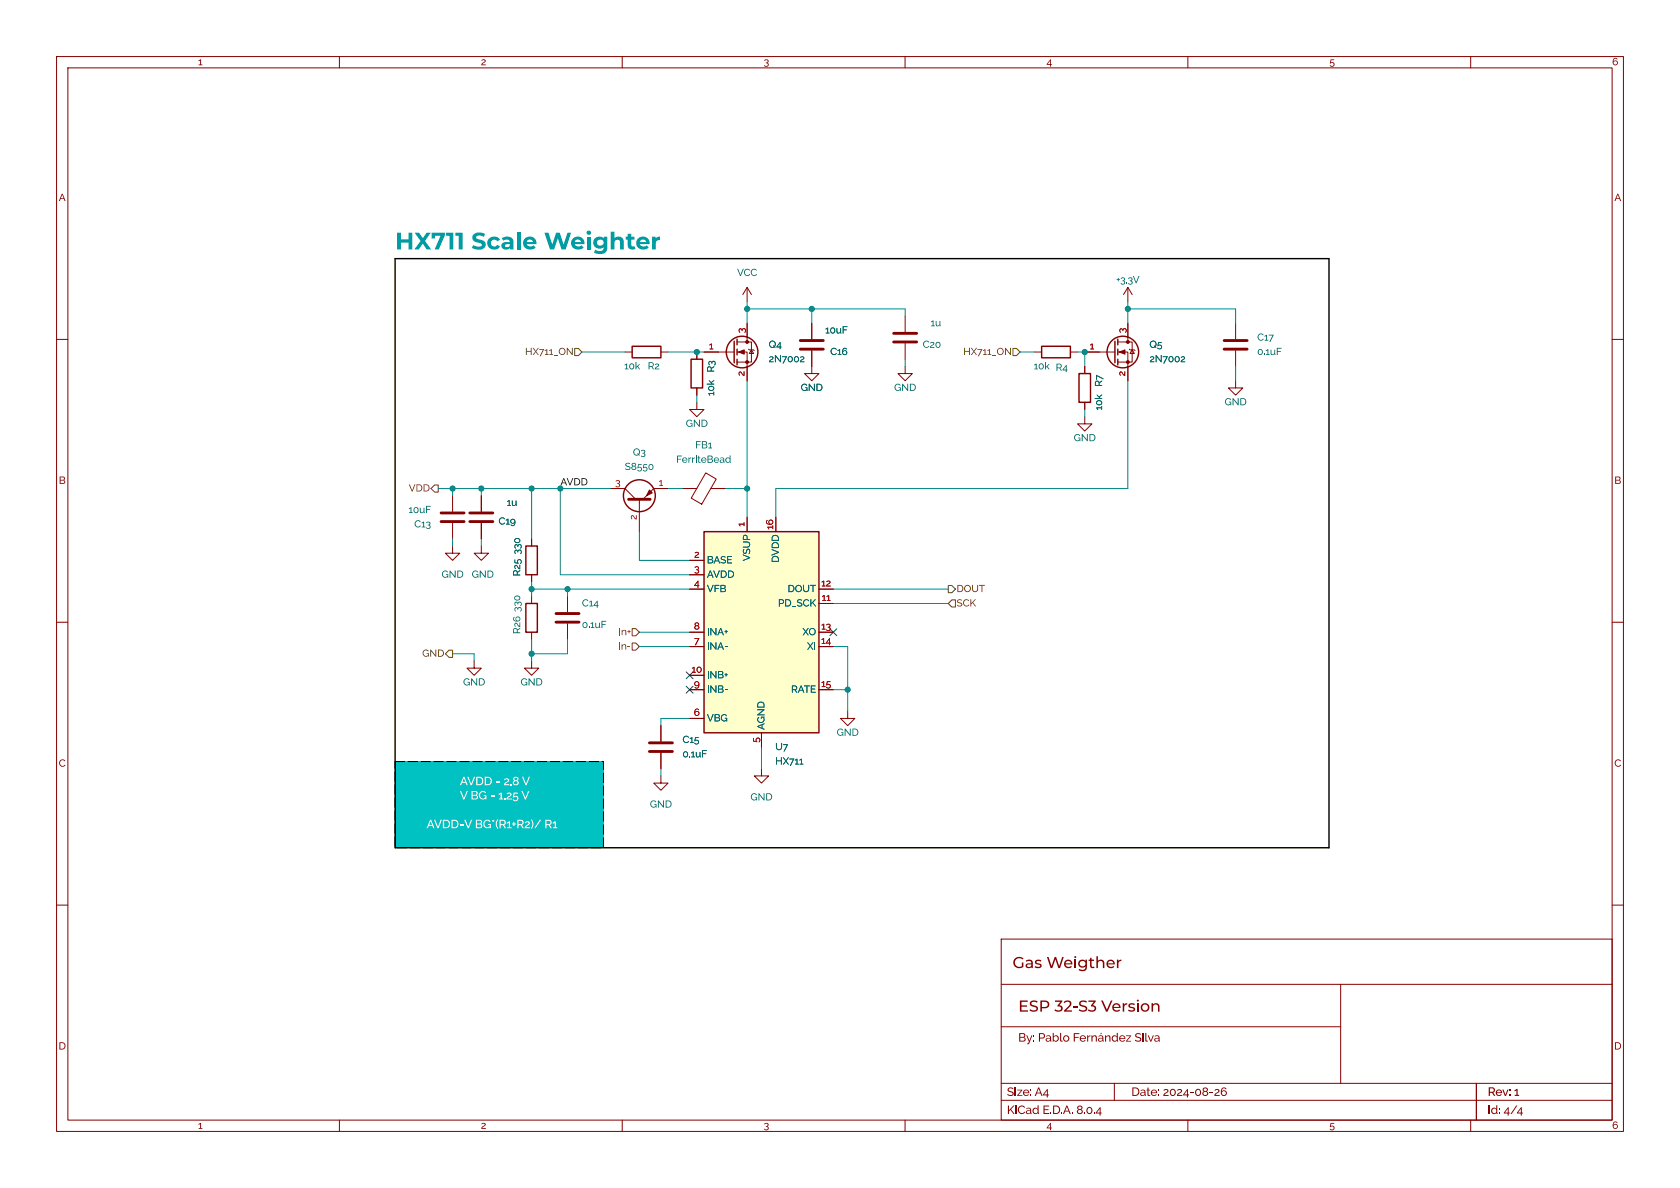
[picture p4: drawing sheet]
<svg xmlns="http://www.w3.org/2000/svg" width="297mm" height="210mm" viewBox="0 0 297 210" stroke-linecap="round" stroke-linejoin="round" font-family="sans-serif">
<g fill="none" stroke="#840000" stroke-width=".18">
<path d="M10 10h277v190h-277zM12 12h273v186h-273zM60 10v2M110 10v2M160 10v2M210 10v2M260 10v2M10 60h2M285 60h2M10 110h2M285 110h2M10 160h2"/>
<path d="M285 160h2M177 166h108v32h-108zM60 198v2M110 198v2M160 198v2M177 194.5h108M177 191.5h108M210 198v2M260 198v2"/>
</g>
<g fill="#840000">
<path d="M197.5 169.6h.2v.3l.6-.3v.3a.44 .44 0 0 0-.6 .5v.7h-.2z"/>
<circle cx="190.1" cy="169.2" r=".18"/>
</g>
<path d="M177 181.5h60" fill="none" stroke="#840000" stroke-width=".18"/>
<g fill="#840000">
<path d="M180.2 182.6l.9 .1 .2 .4a.22 .22 0 0 0-.2 .2 .22 .22 0 0 0 .2 .2 .4 .4 0 0 1 0 .4 .4 .4 0 0 1-.4 .2h-.7v-.1h.7a.26 .26 0 0 0 .2-.3 .26 .26 0 0 0-.2-.3h-.5v.6h-.2v-.7h.6a.25 .25 0 0 0 .3-.2 .25 .25 0 0 0-.2-.3h-.5v.5h-.2z"/>
<path d="M181.4 183h.2l.4 1 .3-1h.2l-.5 1.4-.3 .2h-.1v-.2h.1l.2-.3z"/>
<path d="M182.7 183h.1v.3h-.1z"/>
<path d="M182.7 183.9h.1v.2h-.1z"/>
<path d="M183.7 182.6h.6a.48 .48 0 0 1 .5 .5 .48 .48 0 0 1-.5 .5h-.4v.5h-.2v-.7h.6a.32 .32 0 0 0 .3-.3 .32 .32 0 0 0-.3-.3h-.4v.6h-.2z"/>
<path d="M184.9 183.2a.51 .51 0 0 1 .6-.2 .51 .51 0 0 1 .3 .5l.1 .6h-.2l-.1-.2a.43 .43 0 0 1-.4 .2 .43 .43 0 0 1-.3-.3h.1a.31 .31 0 0 0 .3 .2 .31 .31 0 0 0 .3-.2v-.2h-.3l-.4 .2 .1-.3h.6a.31 .31 0 0 0-.2-.4 .31 .31 0 0 0-.4 .2z"/>
<path d="M186.1 182.6h.2v.6a.52 .52 0 0 1 .7 0 .52 .52 0 0 1 0 .8 .52 .52 0 0 1-.7-.1v.2h-.2v-.7h.2v.3a.37 .37 0 0 0 .6 .2 .37 .37 0 0 0 0-.6 .37 .37 0 0 0-.6 .1h-.2z"/>
<path d="M187.4 182.6h.2v1.2l.2 .1v.2l-.4-.1z"/>
<path d="M188.1 183.2a.56 .56 0 0 1 .9 .1 .56 .56 0 0 1-.3 .8 .56 .56 0 0 1-.8-.5h.2a.37 .37 0 0 0 .6 .3 .37 .37 0 0 0 0-.6 .37 .37 0 0 0-.6 .2l-.2 .1z"/>
<path d="M189.8 182.6h1v.2h-.8v.5h.7v.2h-.7v.6h-.2z"/>
<path d="M191 183.2a.56 .56 0 0 1 .7-.1 .56 .56 0 0 1 .3 .5h-.9a.37 .37 0 0 0 .2 .4 .37 .37 0 0 0 .5-.2l.1 .1a.56 .56 0 0 1-.7 .2 .56 .56 0 0 1-.3-.6h.9a.37 .37 0 0 0-.4-.4 .37 .37 0 0 0-.3 .4h-.2z"/>
<path d="M192.2 183h.2v.3l.4-.3v.2l-.4 .2v.7h-.2z"/>
<path d="M193 183h.1v.3a.41 .41 0 0 1 .5-.3 .41 .41 0 0 1 .3 .5v.6h-.2v-.7l-.2-.2-.3 .1-.1 .8h-.1z"/>
<path d="M194.2 183.2a.51 .51 0 0 1 .5-.2 .51 .51 0 0 1 .4 .5v.6h-.2v-.2a.43 .43 0 0 1-.4 .2 .43 .43 0 0 1-.4-.3h.2a.31 .31 0 0 0 .3 .2 .31 .31 0 0 0 .3-.2v-.2h-.3l-.5 .2 .2-.3h.5a.31 .31 0 0 0-.2-.4 .31 .31 0 0 0-.4 .2z"/>
<path d="M194.6 182.6h.2l-.2 .2h-.1z"/>
<path d="M195.4 183h.1v.3a.41 .41 0 0 1 .5-.3 .41 .41 0 0 1 .3 .5v.6h-.2v-.7l-.2-.2-.3 .1-.1 .8h-.1z"/>
<path d="M196.7 183.1l.4-.1 .3 .2v-.6h.2l.1 1.5h-.2v-.2a.51 .51 0 0 1-.6 .2 .51 .51 0 0 1-.4-.5h.2a.37 .37 0 0 0 .3 .4 .37 .37 0 0 0 .4-.3v-.3a.37 .37 0 0 0-.4-.2 .37 .37 0 0 0-.3 .4h-.2z"/>
<path d="M198 183.2a.56 .56 0 0 1 .6-.1 .56 .56 0 0 1 .4 .5h-1a.37 .37 0 0 0 .3 .4 .37 .37 0 0 0 .4-.2l.2 .1a.56 .56 0 0 1-.7 .2 .56 .56 0 0 1-.4-.6h1a.37 .37 0 0 0-.4-.4 .37 .37 0 0 0-.4 .4h-.2z"/>
<path d="M199.1 183h.9l-.7 1h.7v.1h-.9l.7-.9h-.7z"/>
</g>
<path d="M177 174h108M237 174v17.5M197 191.5v3M261 191.5v6.5" fill="none" stroke="#840000" stroke-width=".18"/>
<path d="M69.8 134.6h36.9v15.3h-36.9z" fill="#00c2c2"/>
<g fill="none" stroke="#840000" stroke-width=".18">
<path d="M199.4 50.8l-.8 1.3M199.4 50.8v2.5M199.4 57.2v3.3M199.4 50.8l.8 1.3M218.4 57.2v2.7M191.8 64.8v1.2M191.8 71.1v1.3M191.8 62.2h5.3M197.6 62.2h1.8v5.1M197.6 60.5h2.6v3.5h-2.6M199.6 61.7l.2 .1h.7l.2 .2M200.2 61.8l.3 .7h-.7z"/>
<path d="M218.4 67.3v1.3h1.3l-1.3 1.3-1.2-1.3h1.2M218.4 62v2.8M94 116.8v1.3h1.2l-1.2 1.3-1.3-1.3h1.3M100.3 105.4v2.8M100.3 110.2v2.8M116.8 137.2v1.2h1.3l-1.3 1.3-1.2-1.3h1.2M149.9 125.7v1.3h1.2l-1.2 1.3-1.3-1.3h1.3"/>
</g>
<path d="M216.4 61.7h4.1M216.4 60.2h4.1M98.3 110h4.1M98.3 108.5h4.1" fill="none" stroke="#840000" stroke-width=".51"/>
<g fill="none" stroke="#840000" stroke-width=".25">
<path d="M197.6 59.9v1.1M190.8 66h2v5.1h-2zM197.1 60.3v3.8M197.6 61.7v1M197.6 63.5v1"/>
<circle cx="198.5" cy="62.2" r="2.79"/>
</g>
<g fill="#840000" stroke="#840000" stroke-width=".18">
<path d="M197.9 62.2l1-.4v.8z"/>
<circle cx="199.4" cy="64" r=".25"/>
<circle cx="199.4" cy="60.5" r=".25"/>
</g>
<path d="M124.5 94h20.3v35.5h-20.3z" fill="#ffc"/>
<g fill="none" stroke="#840000" stroke-width=".25">
<path d="M130.3 59.9v1.1M111.8 61.2h5v2h-5zM122.2 63.5h2v5.1h-2zM129.8 60.3v3.8M130.3 61.7v1M130.3 63.5v1M184.1 61.2h5.1v2h-5.1zM93 96.5h2v5.1h-2zM124.5 94h20.3v35.5h-20.3zM93 106.7h2v5.1h-2z"/>
<circle cx="131.2" cy="62.2" r="2.79"/>
<circle cx="113" cy="87.6" r="2.82"/>
</g>
<g fill="none" stroke="#840000" stroke-width=".18">
<path d="M132.1 50.8v2.5M132.1 57.2v3.3M132.1 50.8l-.8 1.3M132.1 50.8l.7 1.3M143.5 57.2v2.7M160 55.9v2.8M110.5 62.2h1.3M116.8 62.2h1.3M123.2 71.1v1.3h1.3l-1.3 1.3-1.3-1.3h1.3M123.2 62.2v1.3M123.2 68.6v1.3M124.5 62.2h5.3"/>
<path d="M130.3 62.2h1.8v5.1M130.3 60.5h2.5v3.5h-2.5M132.3 61.7l.2 .1h.7l.1 .2M132.8 61.8l.4 .7h-.7zM143.5 62v4h1.3l-1.3 1.3-1.3-1.3h1.3M160 64.8v1.2h1.3l-1.3 1.3-1.3-1.3h1.3M160 60.7v2.8M182.9 62.2h1.2M189.2 62.2h1.3M191.8 73.7v1.2h1.2l-1.2 1.3-1.3-1.3h1.3M80 96.5v1.3h1.3l-1.3 1.3-1.3-1.3h1.3M80 87.6v2.8"/>
<path d="M80 92.5v2.8M85.1 96.5v1.3h1.3l-1.3 1.3-1.3-1.3h1.3M85.1 87.6v2.8M85.1 92.5v2.8M94 95.3v1.2M107.9 86.4h2.6l1.9 1.9M113 88.3v5.7M118.1 86.4h-2.5l-1.9 1.9M120.6 86.4h2.6M121.9 99.1h2.6M124.8 83.6l1.8 1.1-2.5 4.4-1.9-1zM125.7 86.4h2.6"/>
<path d="M132.1 91.4v2.6M83.8 116.8v1.3h1.3l-1.3 1.3-1.3-1.3h1.3M94 101.6v1.3M94 105.4v1.3M94 111.8v1.2M121.9 101.6h2.6M121.9 104.1h2.6M121.9 114.3h2.6M121.9 111.8h2.6M144.8 106.7h2.5M116.8 128.3v2.8M116.8 133.1v2.8"/>
<path d="M121.9 127h2.6M121.9 121.9h2.6M134.6 135.9v1.3h1.3l-1.3 1.2-1.3-1.2h1.3M134.6 129.5v2.6"/>
</g>
<path d="M158 58.9h4.1M141.5 60.2h4M141.5 61.7h4M158 60.5h4.1M78 90.7h4M78 92.2h4M83.1 90.7h4M83.1 92.2h4M114.8 132.8h4.1M114.8 131.3h4.1" fill="none" stroke="#840000" stroke-width=".51"/>
<g fill="#840000" stroke="#840000" stroke-width=".18">
<path d="M130.6 62.2l1-.4v.8z"/>
<path d="M114.8 86.6l.5 .5-1 .5z"/>
<circle cx="132.1" cy="64" r=".25"/>
<circle cx="132.1" cy="60.5" r=".25"/>
</g>
<path d="M111.1 88.3h3.8z" fill="#840000" stroke="#840000" stroke-width=".51"/>
<path d="M101.6 61.6h.6l.7 .6-.7 .7h-.6zM179.1 61.6h.6l.6 .6-.6 .7h-.6zM76.8 85.7h.7v1.3h-.7l-.6-.6zM78.7 115.6l.7-.7h.6v1.3h-.6zM111.8 111.1h.6l.6 .7-.6 .6h-.6zM111.8 113.7h.6l.6 .6-.6 .6h-.6zM167.6 103.5h.7l.6 .6-.6 .7h-.7zM168.3 106h.6v1.3h-.6l-.7-.6z" fill="none" stroke="#725600" stroke-width=".18"/>
<path d="M115.3 41.8h.6v.4l.3-.3 .5-.1v.7a.56 .56 0 0 0-.8 .6v1h-.6z" fill="#009ca3"/>
<path d="M69.8 134.6h36.9v15.3h-36.9z" fill="none" stroke="#000" stroke-width=".18" stroke-dasharray="1.7 .6"/>
<path d="M69.8 45.7h165.1v104.2h-165.1z" fill="none" stroke="#000" stroke-width=".25"/>
<g fill="none" stroke="#008484" stroke-width=".18">
<path d="M132.1 53.3v3.9M132.1 54.6h27.9v1.3M143.5 54.6v2.6M199.4 54.6h19v2.6M199.4 53.3v3.9M102.9 62.2h7.6M118.1 62.2h6.4M123.2 69.9v1.2M132.1 67.3v24.1M160 63.5v1.3M180.3 62.2h2.6M190.5 62.2h1.3v2.6"/>
<path d="M191.8 72.4v1.3M199.4 67.3v19.1h-62.2v5M218.4 64.8v2.5M77.5 86.4h30.4M80 86.4v1.2M80 95.3v1.2M85.1 86.4v1.2M85.1 95.3v1.2M94 86.4v8.9M99.1 86.4v15.2h22.8M113 94v5.1h8.9M118.1 86.4h2.5"/>
<path d="M128.3 86.4h3.8M80 115.6h3.8v1.2M94 102.9v2.5M94 113v3.8M94 104.1h27.9M100.3 113v2.6h-6.3M100.3 104.1v1.3M113 114.3h8.9M113 111.8h8.9M147.3 104.1h20.3M147.3 114.3h2.6v11.4M147.3 106.7h20.3"/>
<path d="M116.8 135.9v1.3M121.9 127h-5.1v1.3M134.6 132.1v3.8M147.3 121.9h2.6"/>
</g>
<path d="M121.3 118.8l1.2 1.2M122.5 118.8l-1.2 1.2M146.7 111.2l1.2 1.2M147.9 111.2l-1.2 1.2M121.3 121.3l1.2 1.2M122.5 121.3l-1.2 1.2" fill="none" stroke="#000084" stroke-width=".18"/>
<g fill="none" stroke="#840000" stroke-width=".18">
<path d="M132.1 57.2v2.5M143.5 57.2v2.7M199.4 57.2v2.5M123.2 62.2v1.3M123.2 68.6v1.3M124.5 62.2h2.5M132.1 64.8v2.5M143.5 62v2.8M191.8 62.2h2.5M191.8 64.8v1.2M191.8 71.1v1.3M199.4 64.8v2.5"/>
<path d="M85.1 87.6v2.8M85.1 92.5v2.8M94 95.3v1.2M121.9 99.1h2.6M132.1 91.4v2.6M94 101.6v1.3M121.9 101.6h2.6M121.9 104.1h2.6M121.9 114.3h2.6M121.9 111.8h2.6M144.8 106.7h2.5M116.8 128.3v2.8"/>
<path d="M116.8 133.1v2.8M121.9 127h2.6M121.9 121.9h2.6M134.6 129.5v2.6"/>
</g>
<g fill="#008484" stroke="#008484" stroke-width=".18">
<circle cx="94" cy="115.6" r=".46"/>
<circle cx="100.3" cy="104.1" r=".46"/>
<circle cx="99.1" cy="86.4" r=".46"/>
<circle cx="94" cy="86.4" r=".46"/>
<circle cx="85.1" cy="86.4" r=".46"/>
<circle cx="80" cy="86.4" r=".46"/>
<circle cx="94" cy="104.1" r=".46"/>
<circle cx="149.9" cy="121.9" r=".46"/>
<circle cx="132.1" cy="54.6" r=".46"/>
<circle cx="143.5" cy="54.6" r=".46"/>
<circle cx="191.8" cy="62.2" r=".46"/>
<circle cx="199.4" cy="54.6" r=".46"/>
<circle cx="132.1" cy="86.4" r=".46"/>
<circle cx="123.2" cy="62.2" r=".46"/>
</g>
<text font-size="4.2" fill="#009ca3" x="69.8" y="44.6">HX711Scale Weighter</text>
<g font-size="2.8" fill="#840000">
<text x="179" y="172">Gas Weigther</text>
<text x="180" y="179.7">ESP 32-S3 Version</text>
</g>
<g font-size="2.1" fill="#fff">
<text x="81.3" y="139.1">AVDD=2.8 V</text>
<text x="81.3" y="141.6">V BG=1.25V</text>
<text x="75.5" y="146.7">AVDD=VBG*(R1+R2)/R1</text>
</g>
<g font-size="2.1" fill="#840000">
<text x="200.6" y="184.7">Silva</text>
<text x="178" y="197.5">KiCad E.D.A.8.0.4</text>
<text x="178" y="194.3">Size:A4</text>
<text x="200" y="194.3">Date: 2024-08-26</text>
<text x="263" y="194.3">Rev:1</text>
<text x="263" y="197.5">Id: 4/4</text>
</g>
<g font-size="1.8" fill="#840000">
<text x="35" y="12.1">1</text>
<text x="85" y="12.1">2</text>
<text x="135" y="12.1">3</text>
<text x="185" y="12.1">4</text>
<text x="235" y="12.1">5</text>
<text x="285" y="12.1">6</text>
<text x="10.4" y="36.1">A</text>
<text x="285.4" y="36.1">A</text>
<text x="10.4" y="86.1">B</text>
<text x="285.4" y="86.1">B</text>
<text x="10.4" y="136.1">C</text>
<text x="285.4" y="136.1">C</text>
<text x="10.3" y="186.1">D</text>
<text x="285.4" y="186.1">D</text>
<text x="35" y="200.1">1</text>
<text x="85" y="200.1">2</text>
<text x="135" y="200.1">3</text>
<text x="185" y="200.1">4</text>
<text x="235" y="200.1">5</text>
<text x="285" y="200.1">6</text>
</g>
<g font-size="1.8" fill="#006464">
<text x="130.3" y="49.3">VCC</text>
<text x="197.3" y="50.6">+3.3V</text>
<text x="145.9" y="59.5">10uF</text>
<text x="164.5" y="58.2">1u</text>
<text x="110.3" y="65.8">10k</text>
<text x="114.5" y="65.8">R2</text>
<text x="126.8" y="65.8" transform="rotate(-90 126.8 65.8)">R3</text>
<text x="135.9" y="62">Q4</text>
<text x="135.9" y="64.6">2N7002</text>
<text x="146.8" y="63.3">C16</text>
<text x="163.1" y="62">C20</text>
<text x="182.7" y="65.8">10k R4</text>
<text x="203.2" y="62">Q5</text>
<text x="203.2" y="64.6">2N7002</text>
<text x="222.2" y="60.7">C17</text>
<text x="222.2" y="63.3">0.1uF</text>
<text x="126.8" y="70" transform="rotate(-90 126.8 70)">10k</text>
<text x="141.6" y="69.6">GND</text>
<text x="158.1" y="69.6">GND</text>
<text x="195.4" y="68.4" transform="rotate(-90 195.4 68.4)">R7</text>
<text x="121.2" y="76">GND</text>
<text x="195.4" y="72.5" transform="rotate(-90 195.4 72.5)">10k</text>
<text x="216.5" y="72.2">GND</text>
<text x="110.4" y="83.6">S8550</text>
<text x="111.9" y="81.1">Q3</text>
<text x="119.5" y="82.3">FerriteBead</text>
<text x="122.9" y="79.8">FB1</text>
<text x="189.8" y="78.5">GND</text>
<text x="89.6" y="90">1u</text>
<text x="72.2" y="91.2">10uF</text>
<text x="73.2" y="93.8">C13</text>
<text x="88.1" y="93.3">C19</text>
<text x="92.5" y="101.9" transform="rotate(-90 92.5 101.9)">R25</text>
<text x="92.5" y="98" transform="rotate(-90 92.5 98)">330</text>
<text x="125" y="100.1">BASE</text>
<text x="133.1" y="99.2" transform="rotate(-90 133.1 99.2)">VSUP</text>
<text x="138.2" y="99.5" transform="rotate(-90 138.2 99.5)">DVDD</text>
<text x="78.1" y="102.7">GND</text>
<text x="83.4" y="102.7">GND</text>
<text x="102.9" y="107.7">C14</text>
<text x="125" y="102.7">AVDD</text>
<text x="125" y="105.2">VFB</text>
<text x="137.5" y="107.7">PD_SCK</text>
<text x="139.2" y="105.2">DOUT</text>
<text x="92.5" y="112.1" transform="rotate(-90 92.5 112.1)">R26</text>
<text x="92.5" y="108.2" transform="rotate(-90 92.5 108.2)">330</text>
<text x="102.9" y="111.5">0.1uF</text>
<text x="125" y="112.8">INA+</text>
<text x="141.9" y="112.8">XO</text>
<text x="125" y="115.4">INA-</text>
<text x="142.7" y="115.4">XI</text>
<text x="81.9" y="121.7">GND</text>
<text x="92" y="121.7">GND</text>
<text x="125" y="120.4">INB+</text>
<text x="125" y="123">INB-</text>
<text x="139.9" y="123">RATE</text>
<text x="120.6" y="131.9">C15</text>
<text x="125" y="128.1">VBG</text>
<text x="135.7" y="129" transform="rotate(-90 135.7 129)">AGND</text>
<text x="147.9" y="130.6">GND</text>
<text x="120.6" y="134.4">0.1uF</text>
<text x="137" y="133.1">U7</text>
<text x="137" y="135.7">HX711</text>
<text x="114.9" y="143.3">GND</text>
<text x="132.7" y="142">GND</text>
</g>
<g font-size="1.8" fill="#a90000">
<text x="131.8" y="58.9" transform="rotate(-90 131.8 58.9)">3</text>
<text x="199.1" y="58.9" transform="rotate(-90 199.1 58.9)">3</text>
<text x="125.3" y="62">1</text>
<text x="192.6" y="62">1</text>
<text x="131.8" y="66.5" transform="rotate(-90 131.8 66.5)">2</text>
<text x="199.1" y="66.5" transform="rotate(-90 199.1 66.5)">2</text>
<text x="108.7" y="86.1">3</text>
<text x="116.4" y="86.1">1</text>
<text x="112.8" y="91.9" transform="rotate(-90 112.8 91.9)">2</text>
<text x="131.8" y="93.1" transform="rotate(-90 131.8 93.1)">1</text>
<text x="136.9" y="93.6" transform="rotate(-90 136.9 93.6)">16</text>
<text x="122.7" y="101.3">3</text>
<text x="122.7" y="98.8">2</text>
<text x="122.7" y="103.9">4</text>
<text x="145.2" y="103.9">12</text>
<text x="145.3" y="106.4">11</text>
<text x="122.7" y="111.5">8</text>
<text x="145.2" y="111.5">13</text>
<text x="122.2" y="119.1">10</text>
<text x="122.7" y="114">7</text>
<text x="145.2" y="114">14</text>
<text x="122.7" y="121.7">9</text>
<text x="145.2" y="121.7">15</text>
<text x="122.7" y="126.7">6</text>
<text x="134.4" y="131.3" transform="rotate(-90 134.4 131.3)">5</text>
</g>
<g font-size="1.8" fill="#725600">
<text x="92.8" y="63.3">HX711_ON</text>
<text x="170.3" y="63.3">HX711_ON</text>
<text x="72.3" y="87.4">VDD</text>
<text x="169.1" y="105.2">DOUT</text>
<text x="169.1" y="107.7">SCK</text>
<text x="109.3" y="112.8">In+</text>
<text x="74.6" y="116.6">GND</text>
<text x="109.3" y="115.4">In-</text>
</g>
<text font-size="1.8" fill="#0f0f0f" x="99.1" y="86">AVDD</text>
</svg>
